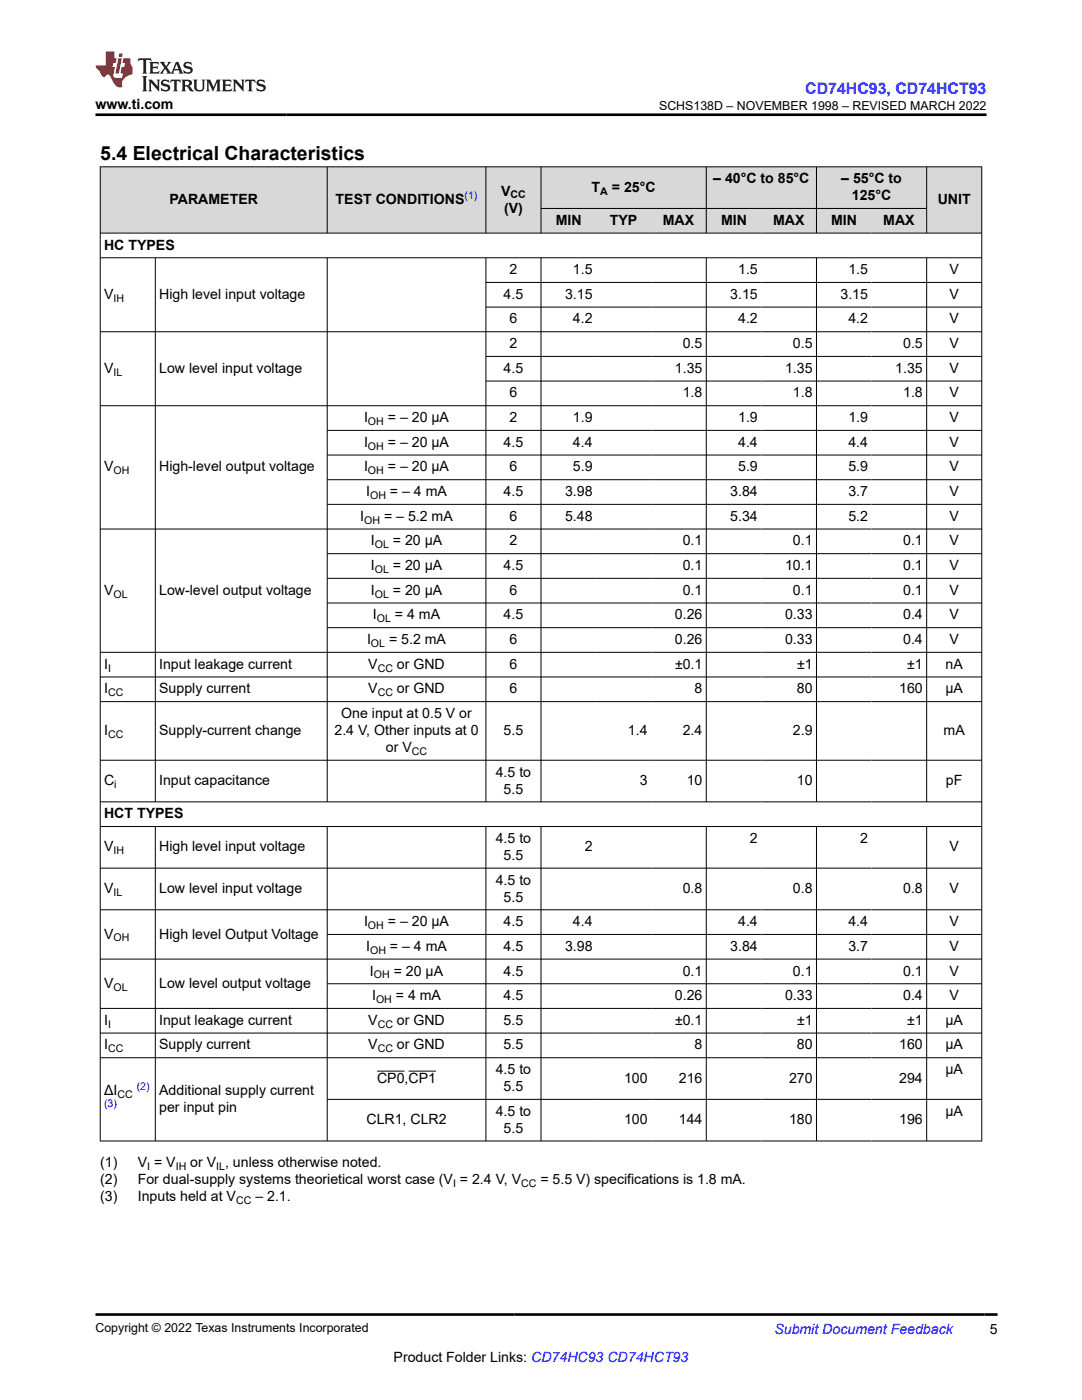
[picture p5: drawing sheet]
<svg xmlns="http://www.w3.org/2000/svg" width="216mm" height="279mm" viewBox="0 0 216 279" stroke-linecap="round" stroke-linejoin="round" font-family="sans-serif">
<g fill="#d8d8d8">
<path d="M20 33.3h175.9v8.3h-175.9z" fill-rule="evenodd"/>
<path d="M20.1 33.4h45.1v13.1h-45.1z" fill-rule="evenodd"/>
<path d="M65.4 33.4h31.5v13.1h-31.5z" fill-rule="evenodd"/>
<path d="M97 33.4h10.9v13.1h-10.9z" fill-rule="evenodd"/>
<path d="M108 33.4h32.9v8.1h-32.9z" fill-rule="evenodd"/>
<path d="M141 33.4h21.9v8.1h-21.9z" fill-rule="evenodd"/>
<path d="M163 33.4h21.8v8.1h-21.8z" fill-rule="evenodd"/>
<path d="M185 33.4h10.8v13.1h-10.8z" fill-rule="evenodd"/>
<path d="M108 41.7h10.9v4.8h-10.9z" fill-rule="evenodd"/>
<path d="M118.9 41.7h11v4.8h-11z" fill-rule="evenodd"/>
<path d="M129.9 41.7h11v4.8h-11z" fill-rule="evenodd"/>
<path d="M141 41.7h10.9v4.8h-10.9z" fill-rule="evenodd"/>
<path d="M151.9 41.7h11v4.8h-11z" fill-rule="evenodd"/>
<path d="M163 41.7h10.9v4.8h-10.9z" fill-rule="evenodd"/>
<path d="M173.9 41.7h10.9v4.8h-10.9z" fill-rule="evenodd"/>
</g>
<g fill="none" stroke="#000" stroke-width=".2">
<path d="M19.9 33.3h176.1M20 33.2v194.6M65.3 33.2v13.4M97 33.2v13.4M107.9 33.2v13.4M140.9 33.2v13.4M162.9 33.2v13.4M184.9 33.2v13.4M195.9 33.2v194.6M19.9 46.5h176.1M19.9 51.4h176.1M31 51.4v108.7"/>
<path d="M65.3 51.4v108.7M97 51.4v108.7M97 56.4h99M107.9 51.4v108.7M107.9 41.6h77.1M140.9 51.4v108.7M162.9 51.4v108.7M184.9 51.4v108.7M97 61.3h99M97 71.1h99M97 76.1h99M196 66.2h-176.1"/>
<path d="M19.9 81h176.1M65.3 85.9h130.7M65.3 90.8h130.7M65.3 95.7h130.7M65.3 100.7h130.7M65.3 110.5h130.7M65.3 115.4h130.7M196 105.6h-176.1M19.9 130.2h176.1M19.9 135.1h176.1M65.3 120.3h130.7M65.3 125.3h130.7"/>
<path d="M19.9 140h176.1M19.9 151.7h176.1M19.9 160h176.1M19.9 165h176.1M19.9 173.3h176.1M31 165v62.8M65.3 165v62.8M97 165v62.8M107.9 165v62.8M140.9 165v62.8M162.9 165v62.8M184.9 165v62.8"/>
<path d="M19.9 181.6h176.1M19.9 191.4h176.1M65.3 186.5h130.7M65.3 196.3h130.7M19.9 206.2h176.1M19.9 211.1h176.1M65.3 219.4h130.7M75.2 213.8h5.5M81.5 213.8h5.5M196 201.3h-176.1M196 227.7h-176.1"/>
</g>
<path d="M27.7 11.6l-.2 .6 .5-.2h.6v.1v2.2l-.2 .4h1l-.2-.4v-2.2v-.1h.5l.5 .2-.1-.6zM29.8 12.4l.2 .3v1.6l-.2 .4h1.9l.1-.6a1.08 1.08 0 0 1-1.3 .2v-.7h.6l.4 .2v-.7l-.4 .2h-.6v-.5l.2-.2a1 1 0 0 1 1 .3l-.1-.5zM31.8 12.4l1 1.1-1 1.2h.9l-.2-.2 .4-.8 .5 .8-.2 .2h1.6l-.2-.2 .1-.5h1l.1 .5-.1 .2h.9l-.2-.4-.8-1.9h-.5l-1 2.1-.8-1.1 .9-1h-.8l.2 .2-.5 .6-.3-.6 .1-.2zM35.2 12.8l.4 1h-.8zM36.8 12.5a.65 .65 0 0 0-.2 .7 .65 .65 0 0 0 .6 .5l.7 .1 .1 .3a.79 .79 0 0 1-.7 .4 .79 .79 0 0 1-.7-.5l.1 .7 .2-.1a.93 .93 0 0 0 1.1 0 .93 .93 0 0 0 .4-.9 1.46 1.46 0 0 0-1.2-.6l-.1-.3a1.09 1.09 0 0 1 1.2 .2l-.2-.6-.1 .1-.6-.2zM28.4 15.2l.2 .4v2.2l-.2 .4h1l-.2-.4v-2.2l.2-.4zM29.6 15.9l.2 .4v1.5l-.2 .4h.8l-.3-.4v-1.3l1.7 1.8v-2l.2-.4h-.8l.2 .2 .1 1.1-1.2-1.3zM32.3 16a.65 .65 0 0 0-.2 .8 .65 .65 0 0 0 .7 .4l.6 .2 .1 .2a.79 .79 0 0 1-.7 .4 .79 .79 0 0 1-.7-.5l.1 .7 .2-.1a.93 .93 0 0 0 1.1 .1 .93 .93 0 0 0 .4-1 1.46 1.46 0 0 0-1.2-.5l-.1-.4a1.09 1.09 0 0 1 1.2 .2l-.2-.6-.1 .1-.6-.1zM34.1 15.9l-.1 .6a.63 .63 0 0 1 .7-.3l.1 1.6-.3 .4h1l-.2-.4v-1.6a.66 .66 0 0 1 .8 .3l-.1-.6zM36.2 15.9l.2 .4v1.5l-.2 .4h.9l-.2-.2v-.7h.5l.1 .2a.79 .79 0 0 0 1.2 .6l-1-.9a.61 .61 0 0 0 .6-.6 .61 .61 0 0 0-.5-.7zM36.9 16.2h.2a.47 .47 0 0 1 .5 .1 .47 .47 0 0 1 .1 .5l-.2 .1-.6 .1zM38.5 15.9l.2 .2a2.27 2.27 0 0 0 .4 2 1.04 1.04 0 0 0 1.7-.7v-1.3l.2-.2h-.8l.2 .4v1.1a.6 .6 0 0 1-.6 .6 .6 .6 0 0 1-.6-.6v-1.1l.3-.4zM41.1 15.9l.2 .4v1.5l-.2 .4h.7l-.2-.4v-1.4l.9 1.9 .8-1.9v1.4l-.2 .4h1l-.3-.4v-1.5l.3-.4h-.8l-.7 1.5-.7-1.5zM44.3 15.9l.2 .4v1.5l-.2 .4h1.9l.1-.6a1.09 1.09 0 0 1-1.3 .2v-.7h.6l.4 .2v-.6l-.4 .2h-.6v-.6l.2-.1a1.01 1.01 0 0 1 1 .3l-.1-.6zM46.4 15.9l.3 .4v1.5l-.3 .4h.8l-.2-.4v-1.3l1.6 1.8v-2l.2-.4h-.7l.2 .2v1.1l-1.2-1.3zM49 15.9l-.1 .6a.63 .63 0 0 1 .8-.3v1.6l-.3 .4h1l-.2-.4v-1.6a.66 .66 0 0 1 .8 .3l-.1-.6zM51.4 16a.65 .65 0 0 0-.2 .8 .65 .65 0 0 0 .6 .4l.6 .2 .2 .2a.79 .79 0 0 1-.8 .4 .79 .79 0 0 1-.6-.5l.1 .7 .2-.1a.93 .93 0 0 0 1 .1 .93 .93 0 0 0 .5-1 1.46 1.46 0 0 0-1.3-.5l-.1-.4a1.09 1.09 0 0 1 1.3 .2l-.2-.6-.2 .1-.5-.1z" fill="#231f20"/>
<path d="M21.1 10.3v2.7h-2.1l.1 .4 .9 1a.95 .95 0 0 0 .9 .9 .59 .59 0 0 1 .6-.4 .59 .59 0 0 1 .5 .3l.4 .8a1.59 1.59 0 0 0 2.1 1.4 1.61 1.61 0 0 1 1-2.3l1-.3-.1-1.5a1.59 1.59 0 0 1-.4-1.7h-1.4l-.2 .9h.5l-.1 .9h-.5l-.2 .9v.3l.4 .1-.2 .9h-.6a.73 .73 0 0 1-1.1-.7l.3-1.5h-.5l.2-.9h.5l.2-.9h-.5v-1.3zM23.6 11.6l-.6 3.1h.7l.6-3.1zM23.8 10.7l-.1 .6h.7l.1-.6z" fill="#ed1c24"/>
<path d="M19 22.9h177.8M19 262.3h180" fill="none" stroke="#000" stroke-width=".53"/>
<text font-size="3.9" x="20" y="32">5.4 Electrical Characteristics</text>
<text font-size="3.2" fill="#00f" x="160.7" y="18.7">CD74HC93, CD74HCT93</text>
<g font-size="2.8">
<text x="19" y="21.8">www.ti.com</text>
<text x="33.8" y="40.7">PARAMETER</text>
<text x="67" y="40.7">TEST CONDITIONS</text>
<text x="100" y="39">V</text>
<text x="118.1" y="38.3">T</text>
<text x="122.1" y="38.3">= 25°C</text>
<text x="142.3" y="36.6">– 40°C to 85°C</text>
<text x="167.9" y="36.6">– 55°C to</text>
<text x="170" y="40">125°C</text>
<text x="187.1" y="40.7">UNIT</text>
<text x="100.6" y="42.4">(V)</text>
<text x="110.9" y="44.9">MIN</text>
<text x="121.7" y="44.9">TYP</text>
<text x="132.3" y="44.9">MAX</text>
<text x="143.9" y="44.9">MIN</text>
<text x="154.3" y="44.9">MAX</text>
<text x="165.9" y="44.9">MIN</text>
<text x="176.2" y="44.9">MAX</text>
<text x="20.8" y="49.8">HC TYPES</text>
<text x="20.8" y="59.6">V</text>
<text x="31.8" y="59.6">High level input voltage</text>
<text x="100.5" y="59.6">4.5</text>
<text x="101.7" y="54.7">2</text>
<text x="112.7" y="59.6">3.15</text>
<text x="114.3" y="54.7">1.5</text>
<text x="145.7" y="59.6">3.15</text>
<text x="147.3" y="54.7">1.5</text>
<text x="167.7" y="59.6">3.15</text>
<text x="169.3" y="54.7">1.5</text>
<text x="189.5" y="54.7">V</text>
<text x="189.5" y="59.6">V</text>
<text x="101.7" y="64.6">6</text>
<text x="114.3" y="64.6">4.2</text>
<text x="147.3" y="64.6">4.2</text>
<text x="169.3" y="64.6">4.2</text>
<text x="189.5" y="64.6">V</text>
<text x="101.7" y="69.5">2</text>
<text x="136.2" y="69.5">0.5</text>
<text x="158.2" y="69.5">0.5</text>
<text x="180.2" y="69.5">0.5</text>
<text x="189.5" y="69.5">V</text>
<text x="20.8" y="74.4">V</text>
<text x="31.8" y="74.4">Low level input voltage</text>
<text x="100.5" y="74.4">4.5</text>
<text x="134.7" y="74.4">1.35</text>
<text x="156.7" y="74.4">1.35</text>
<text x="178.6" y="74.4">1.35</text>
<text x="189.5" y="74.4">V</text>
<text x="101.7" y="79.3">6</text>
<text x="136.2" y="79.3">1.8</text>
<text x="158.2" y="79.3">1.8</text>
<text x="180.2" y="79.3">1.8</text>
<text x="189.5" y="79.3">V</text>
<text x="72.6" y="84.2">I</text>
<text x="72.6" y="89.2">I</text>
<text x="77.4" y="84.2">= – 20 μA</text>
<text x="77.4" y="89.2">= – 20 μA</text>
<text x="100.5" y="89.2">4.5</text>
<text x="101.7" y="84.2">2</text>
<text x="114.3" y="84.2">1.9</text>
<text x="114.3" y="89.2">4.4</text>
<text x="147.3" y="84.2">1.9</text>
<text x="147.3" y="89.2">4.4</text>
<text x="169.3" y="84.2">1.9</text>
<text x="169.3" y="89.2">4.4</text>
<text x="189.5" y="84.2">V</text>
<text x="189.5" y="89.2">V</text>
<text x="20.8" y="94.1">V</text>
<text x="31.8" y="94.1">High-level output voltage</text>
<text x="72.6" y="94.1">I</text>
<text x="77.4" y="94.1">= – 20 μA</text>
<text x="101.7" y="94.1">6</text>
<text x="114.3" y="94.1">5.9</text>
<text x="147.3" y="94.1">5.9</text>
<text x="169.3" y="94.1">5.9</text>
<text x="189.5" y="94.1">V</text>
<text x="73.1" y="99">I</text>
<text x="77.8" y="99">= – 4 mA</text>
<text x="100.5" y="99">4.5</text>
<text x="112.7" y="99">3.98</text>
<text x="145.7" y="99">3.84</text>
<text x="169.3" y="99">3.7</text>
<text x="189.5" y="99">V</text>
<text x="71.9" y="103.9">I</text>
<text x="76.6" y="103.9">= – 5.2 mA</text>
<text x="101.7" y="103.9">6</text>
<text x="112.7" y="103.9">5.48</text>
<text x="145.7" y="103.9">5.34</text>
<text x="169.3" y="103.9">5.2</text>
<text x="189.5" y="103.9">V</text>
<text x="74" y="108.9">I</text>
<text x="74" y="113.8">I</text>
<text x="78.4" y="108.9">= 20 μA</text>
<text x="78.4" y="113.8">= 20 μA</text>
<text x="100.5" y="113.8">4.5</text>
<text x="101.7" y="108.9">2</text>
<text x="136.2" y="108.9">0.1</text>
<text x="136.2" y="113.8">0.1</text>
<text x="156.7" y="113.8">10.1</text>
<text x="158.2" y="108.9">0.1</text>
<text x="180.2" y="108.9">0.1</text>
<text x="180.2" y="113.8">0.1</text>
<text x="189.5" y="108.9">V</text>
<text x="189.5" y="113.8">V</text>
<text x="20.8" y="118.7">V</text>
<text x="31.8" y="118.7">Low-level output voltage</text>
<text x="74" y="118.7">I</text>
<text x="78.4" y="118.7">= 20 μA</text>
<text x="101.7" y="118.7">6</text>
<text x="136.2" y="118.7">0.1</text>
<text x="158.2" y="118.7">0.1</text>
<text x="180.2" y="118.7">0.1</text>
<text x="189.5" y="118.7">V</text>
<text x="74.4" y="123.6">I</text>
<text x="78.8" y="123.6">= 4 mA</text>
<text x="100.5" y="123.6">4.5</text>
<text x="134.7" y="123.6">0.26</text>
<text x="156.7" y="123.6">0.33</text>
<text x="180.2" y="123.6">0.4</text>
<text x="189.5" y="123.6">V</text>
<text x="73.2" y="128.5">I</text>
<text x="77.6" y="128.5">= 5.2 mA</text>
<text x="101.7" y="128.5">6</text>
<text x="134.7" y="128.5">0.26</text>
<text x="156.7" y="128.5">0.33</text>
<text x="180.2" y="128.5">0.4</text>
<text x="189.5" y="128.5">V</text>
<text x="20.8" y="133.5">I</text>
<text x="31.8" y="133.5">Input leakage current</text>
<text x="73.5" y="133.5">V</text>
<text x="79.2" y="133.5">or GND</text>
<text x="101.7" y="133.5">6</text>
<text x="134.7" y="133.5">±0.1</text>
<text x="159" y="133.5">±1</text>
<text x="181" y="133.5">±1</text>
<text x="188.7" y="133.5">nA</text>
<text x="20.8" y="138.4">I</text>
<text x="31.8" y="138.4">Supply current</text>
<text x="68.1" y="143.3">One input at 0.5 V or</text>
<text x="73.5" y="138.4">V</text>
<text x="79.2" y="138.4">or GND</text>
<text x="101.7" y="138.4">6</text>
<text x="138.6" y="138.4">8</text>
<text x="159" y="138.4">80</text>
<text x="179.4" y="138.4">160</text>
<text x="188.6" y="138.4">μA</text>
<text x="20.8" y="146.7">I</text>
<text x="31.8" y="146.7">Supply-current change</text>
<text x="66.7" y="146.7">2.4 V, Other inputs at 0</text>
<text x="100.5" y="146.7">5.5</text>
<text x="125.3" y="146.7">1.4</text>
<text x="136.2" y="146.7">2.4</text>
<text x="158.2" y="146.7">2.9</text>
<text x="188.3" y="146.7">mA</text>
<text x="77" y="150.1">or V</text>
<text x="98.9" y="155">4.5 to</text>
<text x="20.8" y="156.7">C</text>
<text x="31.8" y="156.7">Input capacitance</text>
<text x="100.5" y="158.4">5.5</text>
<text x="127.7" y="156.7">3</text>
<text x="137" y="156.7">10</text>
<text x="159" y="156.7">10</text>
<text x="188.8" y="156.7">pF</text>
<text x="20.8" y="163.3">HCT TYPES</text>
<text x="20.8" y="169.9">V</text>
<text x="31.8" y="169.9">High level input voltage</text>
<text x="98.9" y="168.2">4.5 to</text>
<text x="100.5" y="171.6">5.5</text>
<text x="116.7" y="169.9">2</text>
<text x="149.6" y="168.2">2</text>
<text x="171.6" y="168.2">2</text>
<text x="189.5" y="169.9">V</text>
<text x="20.8" y="178.2">V</text>
<text x="31.8" y="178.2">Low level input voltage</text>
<text x="98.9" y="176.5">4.5 to</text>
<text x="100.5" y="179.9">5.5</text>
<text x="136.2" y="178.2">0.8</text>
<text x="158.2" y="178.2">0.8</text>
<text x="180.2" y="178.2">0.8</text>
<text x="189.5" y="178.2">V</text>
<text x="72.6" y="184.8">I</text>
<text x="77.4" y="184.8">= – 20 μA</text>
<text x="100.5" y="184.8">4.5</text>
<text x="114.3" y="184.8">4.4</text>
<text x="147.3" y="184.8">4.4</text>
<text x="169.3" y="184.8">4.4</text>
<text x="189.5" y="184.8">V</text>
<text x="20.8" y="187.3">V</text>
<text x="31.8" y="187.3">High level Output Voltage</text>
<text x="73.1" y="189.8">I</text>
<text x="77.8" y="189.8">= – 4 mA</text>
<text x="100.5" y="189.8">4.5</text>
<text x="112.7" y="189.8">3.98</text>
<text x="145.7" y="189.8">3.84</text>
<text x="169.3" y="189.8">3.7</text>
<text x="189.5" y="189.8">V</text>
<text x="20.8" y="197.1">V</text>
<text x="31.8" y="197.1">Low level output voltage</text>
<text x="73.8" y="194.7">I</text>
<text x="78.6" y="194.7">= 20 μA</text>
<text x="100.5" y="194.7">4.5</text>
<text x="136.2" y="194.7">0.1</text>
<text x="158.2" y="194.7">0.1</text>
<text x="180.2" y="194.7">0.1</text>
<text x="189.5" y="194.7">V</text>
<text x="74.2" y="199.6">I</text>
<text x="79" y="199.6">= 4 mA</text>
<text x="100.5" y="199.6">4.5</text>
<text x="134.7" y="199.6">0.26</text>
<text x="156.7" y="199.6">0.33</text>
<text x="180.2" y="199.6">0.4</text>
<text x="189.5" y="199.6">V</text>
<text x="20.8" y="204.5">I</text>
<text x="20.8" y="209.4">I</text>
<text x="31.8" y="204.5">Input leakage current</text>
<text x="31.8" y="209.4">Supply current</text>
<text x="73.5" y="204.5">V</text>
<text x="73.5" y="209.4">V</text>
<text x="79.2" y="204.5">or GND</text>
<text x="79.2" y="209.4">or GND</text>
<text x="100.5" y="204.5">5.5</text>
<text x="100.5" y="209.4">5.5</text>
<text x="134.7" y="204.5">±0.1</text>
<text x="138.6" y="209.4">8</text>
<text x="159" y="209.4">80</text>
<text x="159" y="204.5">±1</text>
<text x="179.4" y="209.4">160</text>
<text x="181" y="204.5">±1</text>
<text x="188.6" y="204.5">μA</text>
<text x="188.6" y="209.4">μA</text>
<text x="98.9" y="214.4">4.5 to</text>
<text x="188.6" y="214.4">μA</text>
<text x="20.8" y="218.5">ΔI</text>
<text x="31.8" y="218.5">Additional supply current</text>
<text x="31.8" y="221.9">per input pin</text>
<text x="75.2" y="216.1">CP0,CP1</text>
<text x="100.5" y="217.8">5.5</text>
<text x="124.5" y="216.1">100</text>
<text x="135.5" y="216.1">216</text>
<text x="157.4" y="216.1">270</text>
<text x="179.4" y="216.1">294</text>
<text x="73.1" y="224.4">CLR1, CLR2</text>
<text x="98.9" y="222.7">4.5 to</text>
<text x="100.5" y="226.1">5.5</text>
<text x="124.5" y="224.4">100</text>
<text x="135.5" y="224.4">144</text>
<text x="157.4" y="224.4">180</text>
<text x="179.4" y="224.4">196</text>
<text x="188.6" y="222.7">μA</text>
<text x="20" y="232.9">(1)</text>
<text x="27.5" y="232.9">V = V</text>
<text x="38" y="232.9">or V , unless otherwise noted.</text>
<text x="20" y="236.2">(2)</text>
<text x="20" y="239.6">(3)</text>
<text x="27.5" y="239.6">Inputs held at V</text>
<text x="27.5" y="236.2">For dual-supply systems theorietical worst case (V = 2.4 V, V</text>
<text x="51" y="239.6">– 2.1.</text>
<text x="107.8" y="236.2">= 5.5 V) specifications is 1.8 mA.</text>
<text x="197.5" y="266.1">5</text>
<text x="78.5" y="271.7">Product Folder Links: CD74HC93 CD74HCT93</text>
</g>
<text font-size="2.8" fill="#00f" x="154.5" y="266.2">Submit Document Feedback</text>
<g font-size="2.5">
<text x="131.5" y="21.9">SCHS138D – NOVEMBER 1998 – REVISED MARCH 2022</text>
<text x="19" y="265.9">Copyright © 2022 Texas Instruments Incorporated</text>
</g>
<g font-size="2.1" fill="#00f">
<text x="92.7" y="39.8">(1)</text>
<text x="20.8" y="221">(3)</text>
<text x="27.3" y="217.6">(2)</text>
</g>
<g font-size="2.1">
<text x="101.9" y="39.6">CC</text>
<text x="119.8" y="38.8">A</text>
<text x="22.6" y="60.2">IH</text>
<text x="22.6" y="75">IL</text>
<text x="73.4" y="84.8">OH</text>
<text x="73.4" y="89.7">OH</text>
<text x="22.6" y="94.7">OH</text>
<text x="73.4" y="94.7">OH</text>
<text x="73.9" y="99.6">OH</text>
<text x="72.7" y="104.5">OH</text>
<text x="74.8" y="109.4">OL</text>
<text x="22.6" y="119.3">OL</text>
<text x="74.8" y="114.3">OL</text>
<text x="74.8" y="119.3">OL</text>
<text x="75.2" y="124.2">OL</text>
<text x="74" y="129.1">OL</text>
<text x="21.6" y="134">I</text>
<text x="75.4" y="134">CC</text>
<text x="21.6" y="138.9">CC</text>
<text x="75.4" y="138.9">CC</text>
<text x="21.6" y="147.3">CC</text>
<text x="82.2" y="150.6">CC</text>
<text x="22.8" y="157.3">i</text>
<text x="22.6" y="170.5">IH</text>
<text x="22.6" y="178.8">IL</text>
<text x="73.4" y="185.4">OH</text>
<text x="22.6" y="187.9">OH</text>
<text x="73.9" y="190.3">OH</text>
<text x="22.6" y="197.7">OL</text>
<text x="74.6" y="195.2">OH</text>
<text x="75" y="200.2">OH</text>
<text x="21.6" y="205.1">I</text>
<text x="75.4" y="205.1">CC</text>
<text x="21.6" y="210">CC</text>
<text x="75.4" y="210">CC</text>
<text x="23.4" y="219.1">CC</text>
<text x="29.4" y="233.4">I</text>
<text x="35.1" y="233.4">IH</text>
<text x="43.1" y="233.4">IL</text>
<text x="90.4" y="236.8">I</text>
<text x="104" y="236.8">CC</text>
<text x="47.1" y="240.2">CC</text>
</g>
</svg>
